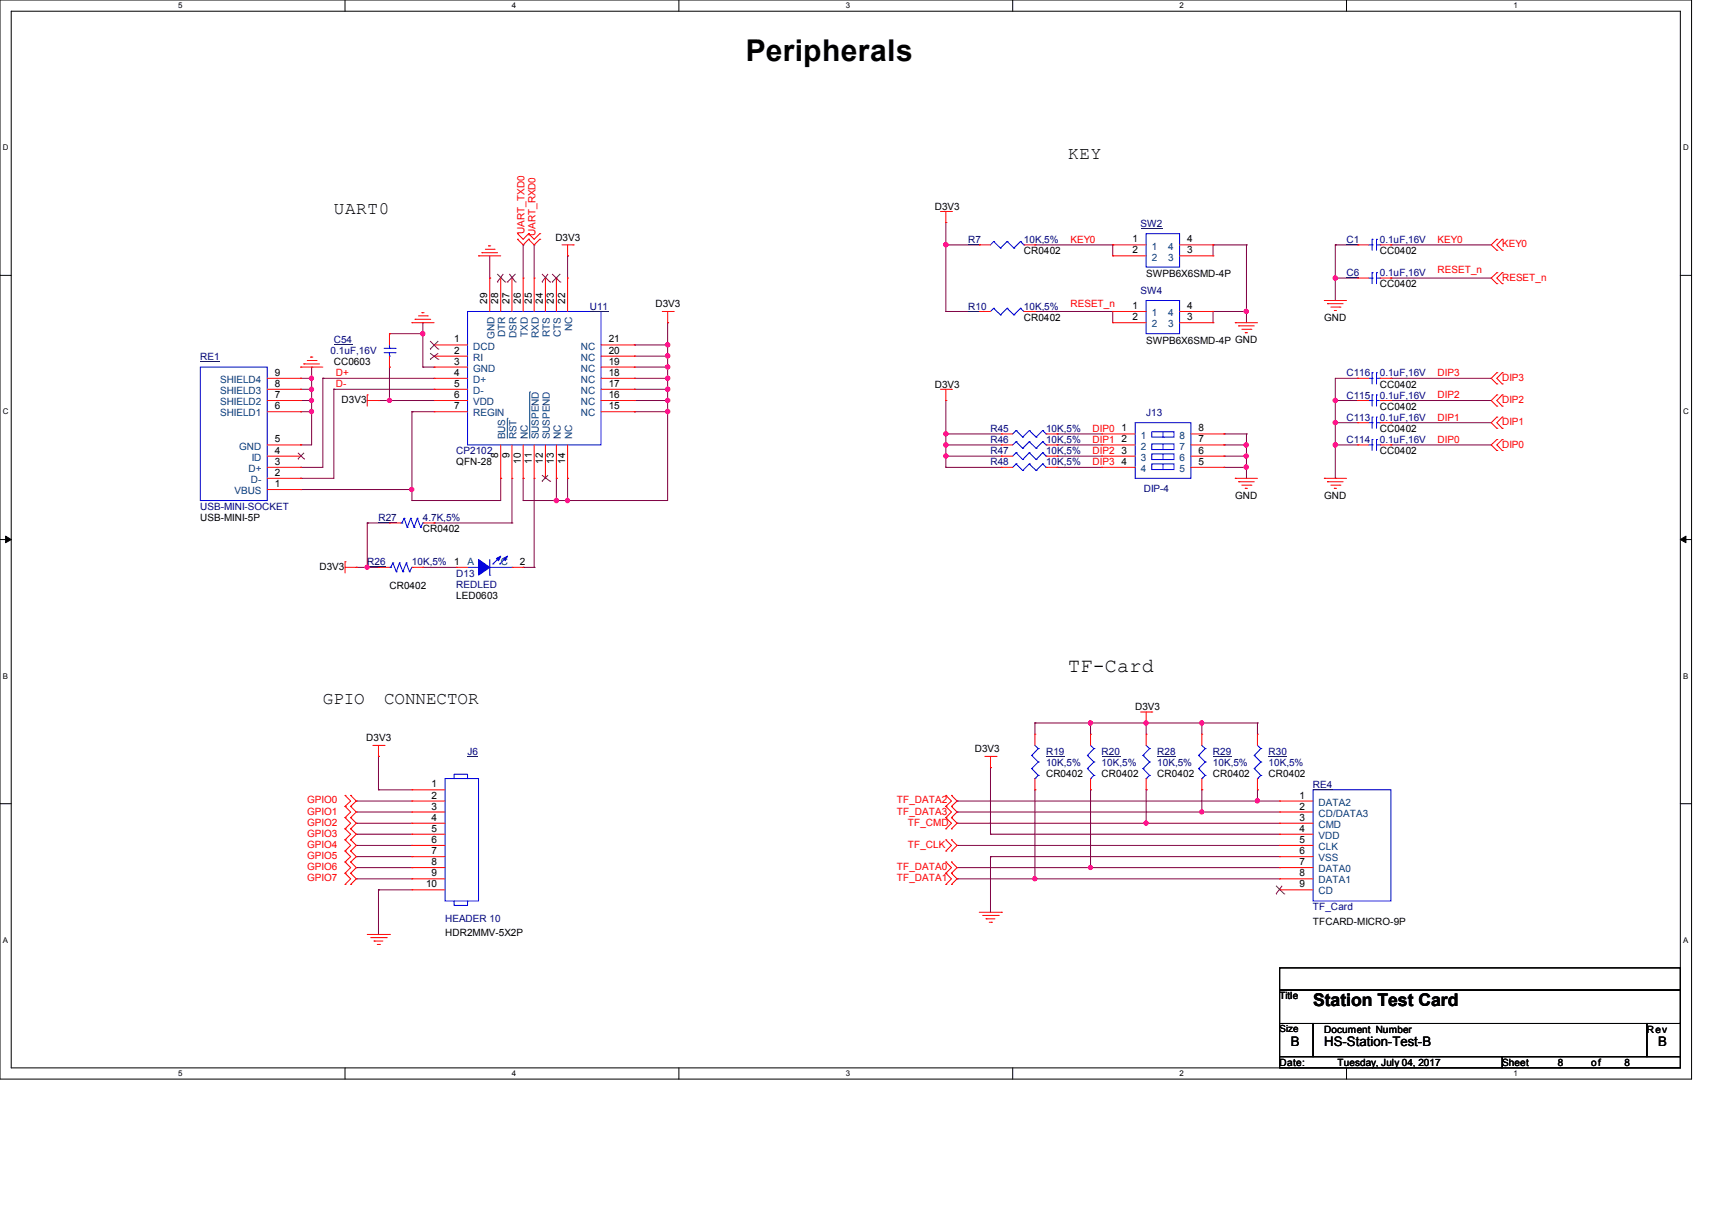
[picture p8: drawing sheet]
<svg xmlns="http://www.w3.org/2000/svg" width="297mm" height="210mm" viewBox="0 0 297 210" stroke-linecap="round" stroke-linejoin="round" font-family="sans-serif">
<path d="M0 0h293.5v187.3h-293.5zM1.9 1.9h289.6v183.4h-289.6z" fill="none" stroke="#000" stroke-width=".17"/>
<g fill="#fff">
<path d="M30.9 .2h.8v1.5h-.8z"/>
<path d="M30.9 185.5h.8v1.6h-.8z"/>
</g>
<path d="M59.9 0v1.9M59.9 185.3v2" fill="none" stroke="#000" stroke-width=".17"/>
<g fill="#fff">
<path d="M88.8 .2h.8v1.5h-.8z"/>
<path d="M88.8 185.5h.8v1.6h-.8z"/>
</g>
<path d="M117.8 0v1.9M117.8 185.3v2" fill="none" stroke="#000" stroke-width=".17"/>
<g fill="#fff">
<path d="M146.7 .2h.8v1.5h-.8z"/>
<path d="M146.7 185.5h.8v1.6h-.8z"/>
</g>
<path d="M175.7 0v1.9M175.7 185.3v2" fill="none" stroke="#000" stroke-width=".17"/>
<g fill="#fff">
<path d="M204.6 .2h.8v1.5h-.8z"/>
<path d="M204.6 185.5h.8v1.6h-.8z"/>
</g>
<path d="M233.6 0v1.9M233.6 185.3v2" fill="none" stroke="#000" stroke-width=".17"/>
<g fill="#fff">
<path d="M262.6 .2h.7v1.5h-.7z"/>
<path d="M262.6 185.5h.7v1.6h-.7z"/>
<path d="M.5 24.8h1v1.6h-1z"/>
<path d="M292 24.8h1v1.6h-1z"/>
<path d="M.5 70.7h1v1.5h-1z"/>
<path d="M292 70.7h1v1.5h-1z"/>
</g>
<path d="M0 47.8h1.9M291.5 47.8h2" fill="none" stroke="#000" stroke-width=".17"/>
<g fill="#fff">
<path d="M.5 116.5h.9v1.6h-.9z"/>
<path d="M292 116.5h.9v1.6h-.9z"/>
</g>
<path d="M0 93.6h1.9M291.5 93.6h2" fill="none" stroke="#000" stroke-width=".17"/>
<path d="M1 93l.9 .6-.9 .6zM291.5 93.6l1-.6v1.2z" fill="#000" stroke="#000" stroke-width=".17"/>
<g fill="#fff">
<path d="M.5 162.4h.9v1.5h-.9z"/>
<path d="M292 162.4h.9v1.5h-.9z"/>
</g>
<path d="M0 139.5h1.9M291.5 139.5h2M222 168h69.5v3.8h-69.5zM222 171.8h69.5v5.8h-69.5zM222 177.6h5.8v5.8h-5.8zM227.8 177.6h57.9v5.8h-57.9zM285.7 177.6h5.8v5.8h-5.8zM222 183.4h38.6v1.9h-38.6zM260.6 183.4h30.9v1.9h-30.9z" fill="none" stroke="#000" stroke-width=".17"/>
<g fill="none" stroke="#800040" stroke-width=".17">
<path d="M164.1 38.6h.1M164.1 38.6v15.5M67.6 57.9h.1M67.6 57.9h5.8M73.4 56h.1M73.4 57.9h.1M73.4 56v7.7M85 48.3h.1M85 44.4v3.9M90.8 42.5h.1M90.8 42.5v5.8M92.7 42.5h.1"/>
<path d="M92.7 42.5v5.8M98.5 44.4h.1M98.5 44.4v3.9M110.1 59.9h.1M110.1 59.9h5.7M115.8 56h.1M115.8 59.9h.1M115.8 56v30.9h-25M164.1 54.1h.1M164.1 42.5h.1M164.1 42.5h5.8M164.1 54.1h5.8"/>
<path d="M179.5 42.5h.1M179.5 54.1h.1M179.5 42.5h13.5M179.5 54.1h13.5M193 42.5h.1M193 54.1h.1M193 42.5v1.9M193 54.1v1.9M210.4 42.5h.1M210.4 54.1h.1M210.4 42.5h5.8M210.4 54.1h5.8"/>
<path d="M210.4 42.5v1.9M210.4 54.1v1.9M216.2 54.1h.1M216.2 42.5h.1M216.2 42.5v13.5M231.6 42.5h.1M231.6 48.3h.1M231.6 42.5h3.9M231.6 48.3h3.9M231.6 42.5v9.7M241.3 42.5h.1M241.3 48.3h.1"/>
<path d="M241.3 42.5h17.4M241.3 48.3h17.4M52.2 77.2h.1M52.2 71.5h.1M52.2 69.5h.1M52.2 67.6h.1M52.2 65.7h.1M52.2 67.6h1.9M52.2 65.7h1.9M52.2 69.5h1.9M52.2 71.5h1.9M54.1 63.7h.1"/>
<path d="M54.1 71.5h.1M54.1 69.5h.1M54.1 67.6h.1M54.1 65.7h.1M54.1 63.7v13.5h-1.9M56 65.7h.1M56 65.7h19.3M56 65.7v15.4h-3.8M57.9 67.6h.1M57.9 67.6h17.4M57.9 67.6v15.4h-5.7M65.7 69.5h.1"/>
<path d="M65.7 69.5h9.6M67.6 63.7h.1M67.6 69.5h.1M67.6 63.7v5.8M71.5 71.5h.1M71.5 71.5v15.4M71.5 71.5h3.8M73.4 63.7h.1M73.4 63.7h1.9M110.1 61.8h.1M110.1 63.7h.1M110.1 65.7h.1"/>
<path d="M110.1 67.6h.1M110.1 69.5h.1M110.1 71.5h.1M110.1 67.6h5.7M110.1 65.7h5.7M110.1 63.7h5.7M110.1 61.8h5.7M110.1 69.5h5.7M110.1 71.5h5.7M115.8 61.8h.1M115.8 63.7h.1M115.8 65.7h.1"/>
<path d="M115.8 67.6h.1M115.8 69.5h.1M115.8 71.5h.1M164.1 75.3h.1M164.1 69.5h.1M164.1 77.2h.1M164.1 79.2h.1M164.1 77.2h9.6M164.1 69.5v11.6M164.1 75.3h9.6M164.1 79.2h9.6M183.4 75.3h.1"/>
<path d="M183.4 77.2h.1M183.4 79.2h.1M183.4 77.2h7.7M183.4 75.3h7.7M183.4 79.2h7.7M212.3 75.3h.1M212.3 77.2h.1M212.3 79.2h.1M212.3 77.2h3.9M212.3 75.3h3.9M212.3 79.2h3.9M216.2 75.3h.1"/>
<path d="M216.2 77.2h.1M216.2 79.2h.1M216.2 75.3v7.7M231.6 77.2h.1M231.6 73.4h.1M231.6 69.5h.1M231.6 69.5h3.9M231.6 77.2h3.9M231.6 73.4h3.9M235.5 65.7h.1M235.5 65.7h-3.9v17.3M241.3 73.4h.1"/>
<path d="M241.3 77.2h.1M241.3 69.5h.1M241.3 65.7h.1M241.3 65.7h17.4M241.3 69.5h17.4M241.3 77.2h17.4M241.3 73.4h17.4M52.2 85h.1M52.2 81.1h.1M52.2 83h.1M52.2 85h19.3M61.8 98.5h.1"/>
<path d="M61.8 98.5h3.9M63.7 90.8h.1M63.7 98.5h.1M63.7 90.8v7.7M63.7 90.8h3.9M71.5 86.9h.1M71.5 85h.1M73.4 98.5h.1M73.4 98.5h5.8M75.3 90.8h.1M75.3 90.8h13.5M86.9 83h.1"/>
<path d="M86.9 83v3.9h-15.4M88.8 90.8h.1M88.8 83v7.8M90.8 83h.1M90.8 86.9h.1M90.8 98.5h.1M90.8 83v3.9M90.8 98.5h1.9M92.7 98.5h.1M92.7 83v15.5M96.5 83h.1M96.5 86.9h.1"/>
<path d="M96.5 83v3.9M98.5 83h.1M98.5 86.9h.1M98.5 83v3.9M164.1 81.1h.1M164.1 81.1h9.6M183.4 81.1h.1M183.4 81.1h7.7M212.3 81.1h.1M212.3 81.1h3.9M216.2 81.1h.1M231.6 83h.1"/>
<path d="M61.8 139h.1M61.8 139h9.7M65.7 137.1h.1M65.7 131.3h.1M65.7 137.1h5.8M65.7 131.3v5.8M166 139h.1M166 139h56M171.8 133.2h.1M171.8 133.2v11.6M179.5 137.1h.1M179.5 125.5h.1"/>
<path d="M179.5 125.5v1.9M179.5 137.1v15.4M179.5 125.5h38.6M189.2 137.1h.1M189.2 125.5h.1M189.2 125.5v1.9M189.2 137.1v13.5M198.8 137.1h.1M198.8 125.5h.1M198.8 125.5v1.9M198.8 137.1v5.8M208.5 137.1h.1"/>
<path d="M208.5 125.5h.1M208.5 125.5v1.9M208.5 137.1v3.8M218.1 137.1h.1M218.1 139h.1M218.1 125.5h.1M218.1 125.5v1.9M218.1 137.1v1.9M61.8 140.9h.1M61.8 142.9h.1M61.8 144.8h.1M61.8 146.7h.1"/>
<path d="M61.8 148.7h.1M61.8 150.6h.1M61.8 152.5h.1M61.8 148.7h9.7M61.8 140.9h9.7M61.8 142.9h9.7M61.8 146.7h9.7M61.8 150.6h9.7M61.8 152.5h9.7M61.8 144.8h9.7M65.7 154.4h.1M65.7 154.4v7.8"/>
<path d="M65.7 154.4h5.8M166 140.9h.1M166 142.9h.1M166 146.7h.1M166 150.6h.1M166 152.5h.1M166 140.9h56M166 142.9h56M166 146.7h56M166 150.6h56M166 152.5h56M171.8 148.7h.1"/>
<path d="M171.8 144.8h.1M171.8 148.7h50.2M171.8 148.7v9.6M171.8 144.8h50.2M179.5 152.5h.1M189.2 150.6h.1M198.8 142.9h.1M208.5 140.9h.1"/>
</g>
<g fill="#f0f" stroke="#f0f" stroke-width=".17">
<circle cx="71.4" cy="84.9" r=".37"/>
<circle cx="96.5" cy="86.9" r=".38"/>
<circle cx="115.8" cy="61.8" r=".38"/>
<circle cx="115.8" cy="63.7" r=".37"/>
<circle cx="115.8" cy="65.6" r=".37"/>
<circle cx="115.8" cy="67.6" r=".38"/>
<circle cx="115.8" cy="69.5" r=".37"/>
<circle cx="115.8" cy="71.4" r=".38"/>
<circle cx="98.4" cy="86.9" r=".37"/>
<circle cx="115.8" cy="59.8" r=".37"/>
<circle cx="54" cy="71.4" r=".37"/>
<circle cx="54" cy="69.5" r=".36"/>
<circle cx="54" cy="67.6" r=".37"/>
<circle cx="54" cy="65.6" r=".36"/>
<circle cx="218.1" cy="139" r=".37"/>
<circle cx="208.5" cy="140.9" r=".36"/>
<circle cx="198.8" cy="142.9" r=".36"/>
<circle cx="189.2" cy="150.6" r=".36"/>
<circle cx="179.5" cy="152.5" r=".36"/>
<circle cx="189.2" cy="125.5" r=".37"/>
<circle cx="198.8" cy="125.5" r=".37"/>
<circle cx="208.5" cy="125.5" r=".37"/>
<circle cx="73.3" cy="57.9" r=".37"/>
<circle cx="63.7" cy="98.4" r=".36"/>
<circle cx="67.6" cy="69.5" r=".37"/>
<circle cx="216.2" cy="54" r=".37"/>
<circle cx="164.1" cy="42.5" r=".38"/>
<circle cx="231.6" cy="48.3" r=".38"/>
<circle cx="164.1" cy="75.3" r=".37"/>
<circle cx="164.1" cy="77.2" r=".38"/>
<circle cx="164.1" cy="79.1" r=".37"/>
<circle cx="216.2" cy="77.2" r=".38"/>
<circle cx="216.2" cy="79.1" r=".37"/>
<circle cx="216.2" cy="81.1" r=".38"/>
<circle cx="231.7" cy="69.5" r=".37"/>
<circle cx="231.7" cy="73.3" r=".37"/>
<circle cx="231.6" cy="77.2" r=".38"/>
</g>
<g fill="none" stroke="#f00" stroke-width=".17">
<path d="M163.2 36.7h1.9M164.1 38.6h.1M164.1 36.7v1.9M165.1 36.7h.1M71.5 56h.1M71.5 56h3.8M72 55.4h.1M72 55.4h2.7M72.6 54.8h1.5M73.2 54.3h.1M73.2 54.3h.4M74.1 54.8h.1"/>
<path d="M83 44.4h.1M83 44.4h3.9M83.6 43.9h.1M83.6 43.9h2.7M84.2 43.3h1.5M84.8 42.7h.1M84.8 42.7h.3M85.7 43.3h.1M89.8 41.5h.1M89.8 40.6h.1M89.8 41.5l1 1 .9-1M89.8 40.6l1 .9 .9-.9"/>
<path d="M91.7 41.5h.1M91.7 40.6h.1M91.7 41.5l1 1 .9-1M91.7 40.6l1 .9 .9-.9M93.6 41.5h.1M93.6 40.6h.1M97.5 42.5h1.9M98.5 44.4h.1M98.5 42.5v1.9M99.4 42.5h.1M114.9 54.1h1.9M115.8 56h.1"/>
<path d="M115.8 54.1v1.9M116.8 54.1h.1M169.9 42.5h.1M169.9 54.1h.1M169.9 54.1h1.9M169.9 42.5h1.9M177.6 54.1h1.9M177.6 42.5h1.9M179.5 42.5h.1M179.5 54.1h.1M214.3 56h.1M214.3 56h3.8"/>
<path d="M214.9 56.6h.1M214.9 56.6h2.7M215.4 57.1h1.6M216 57.7h.1M216 57.7h.4M217 57.1h.1M229.7 52.2h.1M229.7 52.2h3.9M230.3 52.7h.1M230.3 52.7h2.7M230.9 53.3h1.6M231.5 53.9h.1"/>
<path d="M231.5 53.9h.4M232.5 53.3h.1M235.5 48.3h.1M235.5 42.5h.1M235.5 42.5h1.9M235.5 48.3h1.9M239.4 42.5h1.9M239.4 48.3h1.9M241.3 48.3h.1M241.3 42.5h.1M259.7 41.5h.1M259.7 43.4h.1"/>
<path d="M259.7 47.3h.1M259.7 49.2h.1M259.7 41.5l-1 1 1 .9M259.7 47.3l-1 1 1 .9M260.6 43.4h.1M260.6 41.5h.1M260.6 49.2h.1M260.6 47.3h.1M260.6 47.3l-.9 1 .9 .9M260.6 41.5l-.9 1 .9 .9M52.2 63.7h.1M52.2 63.7h3.8"/>
<path d="M52.7 63.2h.1M52.7 63.2h2.7M53.3 62.6h1.5M53.9 62h.1M53.9 62h.4M54.8 62.6h.1M63.7 68.5h.1M63.7 69.5h2M63.7 68.5v2M65.7 69.5h.1M163.2 67.6h1.9M164.1 69.5h.1"/>
<path d="M164.1 67.6v1.9M165.1 67.6h.1M173.7 75.3h.1M173.7 77.2h.1M173.7 75.3h2M173.7 77.2h2M181.5 75.3h1.9M181.5 77.2h1.9M183.4 75.3h.1M183.4 77.2h.1M191.1 75.3h.1M191.1 77.2h.1"/>
<path d="M191.1 79.2h.1M191.1 75.3h5.8M191.1 77.2h5.8M191.1 79.2h5.8M206.6 75.3h5.7M206.6 77.2h5.7M206.6 79.2h5.7M212.3 75.3h.1M212.3 77.2h.1M212.3 79.2h.1M235.5 65.7h.1M235.5 65.7h1.9"/>
<path d="M239.4 65.7h1.9M241.3 65.7h.1M259.7 72.4h.1M259.7 74.3h.1M259.7 76.3h.1M259.7 78.2h.1M259.7 68.5h.1M259.7 70.5h.1M259.7 64.7h.1M259.7 66.6h.1M259.7 72.4l-1 1 1 .9M259.7 76.3l-1 .9 1 1"/>
<path d="M259.7 68.5l-1 1 1 1M259.7 64.7l-1 1 1 .9M260.6 74.3h.1M260.6 72.4h.1M260.6 78.2h.1M260.6 76.3h.1M260.6 70.5h.1M260.6 68.5h.1M260.6 66.6h.1M260.6 64.7h.1M260.6 72.4l-.9 1 .9 .9M260.6 76.3l-.9 .9 .9 1"/>
<path d="M260.6 68.5l-.9 1 .9 1M260.6 64.7l-.9 1 .9 .9M59.9 97.5h.1M59.9 98.5h1.9M59.9 97.5v1.9M61.8 98.5h.1M65.7 98.5h.1M65.7 98.5h1.9M67.6 90.8h.1M67.6 90.8h1.9M71.5 98.5h1.9M73.4 98.5h.1"/>
<path d="M73.4 90.8h1.9M75.3 90.8h.1M79.2 98.5h.1M79.2 98.5h1.9M88.8 98.5h2M90.8 98.5h.1M191.1 81.1h.1M191.1 81.1h5.8M206.6 81.1h5.7M212.3 81.1h.1M214.3 83h.1M214.3 83h3.8"/>
<path d="M214.9 83.6h.1M214.9 83.6h2.7M215.4 84.2h1.6M216 84.8h.1M216 84.8h.4M217 84.2h.1M229.7 83h.1M229.7 83h3.9M230.3 83.6h.1M230.3 83.6h2.7M230.9 84.2h1.6M231.5 84.8h.1"/>
<path d="M231.5 84.8h.4M232.5 84.2h.1M59.9 138h.1M59.9 140h.1M59.9 138l.9 1-.9 1M59.9 140l.9 .9-.9 1M60.8 140h.1M60.8 138h.1M60.8 138l1 1-1 1M60.8 140l1 .9-1 1M64.7 129.4h1.9M65.7 131.3h.1"/>
<path d="M65.7 129.4v1.9M66.6 129.4h.1M164.1 138h.1M164.1 140h.1M164.1 138l1 1-1 1M164.1 140l1 .9-1 1M165.1 140h.1M165.1 138h.1M165.1 138l.9 1-.9 1M165.1 140l.9 .9-.9 1M170.9 131.3h1.9M171.8 133.2h.1"/>
<path d="M171.8 131.3v1.9M172.8 131.3h.1M179.5 127.4h.1M179.5 137.1h.1M179.5 127.4v2M179.5 135.1v2M189.2 127.4h.1M189.2 137.1h.1M189.2 127.4v2M189.2 135.1v2M197.9 123.6h1.9M198.8 125.5h.1"/>
<path d="M198.8 127.4h.1M198.8 137.1h.1M198.8 123.6v1.9M198.8 127.4v2M198.8 135.1v2M199.8 123.6h.1M208.5 127.4h.1M208.5 137.1h.1M208.5 127.4v2M208.5 135.1v2M222 139h.1M222 139h5.8"/>
<path d="M59.9 141.9h.1M59.9 143.8h.1M59.9 145.8h.1M59.9 147.7h.1M59.9 149.6h.1M59.9 151.6h.1M59.9 153.5h.1M59.9 141.9l.9 1-.9 .9M59.9 143.8l.9 1-.9 1M59.9 145.8l.9 .9-.9 1M59.9 147.7l.9 1-.9 .9M59.9 149.6l.9 1-.9 1"/>
<path d="M59.9 151.6l.9 .9-.9 1M60.8 141.9h.1M60.8 143.8h.1M60.8 145.8h.1M60.8 147.7h.1M60.8 149.6h.1M60.8 151.6h.1M60.8 153.5h.1M60.8 141.9l1 1-1 .9M60.8 143.8l1 1-1 1M60.8 145.8l1 .9-1 1M60.8 147.7l1 1-1 .9"/>
<path d="M60.8 149.6l1 1-1 1M60.8 151.6l1 .9-1 1M164.1 141.9h.1M164.1 143.8h.1M164.1 145.8h.1M164.1 147.7h.1M164.1 149.6h.1M164.1 151.6h.1M164.1 153.5h.1M164.1 141.9l1 1-1 .9M164.1 145.8l1 .9-1 1M164.1 149.6l1 1-1 1"/>
<path d="M164.1 151.6l1 .9-1 1M165.1 143.8h.1M165.1 141.9h.1M165.1 147.7h.1M165.1 145.8h.1M165.1 151.6h.1M165.1 149.6h.1M165.1 153.5h.1M165.1 141.9l.9 1-.9 .9M165.1 145.8l.9 .9-.9 1M165.1 149.6l.9 1-.9 1M165.1 151.6l.9 .9-.9 1"/>
<path d="M169.9 158.3h3.8M170.5 158.9h2.7M171.1 159.5h.1M171.1 159.5h1.5M173.2 158.9h.1M173.7 158.3h.1M222 140.9h.1M222 142.9h.1M222 144.8h.1M222 146.7h.1M222 148.7h.1M222 150.6h.1"/>
<path d="M222 152.5h.1M222 154.4h.1M222 140.9h5.8M222 142.9h5.8M222 144.8h5.8M222 146.7h5.8M222 148.7h5.8M222 150.6h5.8M222 152.5h5.8M222 154.4h5.8M63.7 162.2h3.9M64.3 162.7h2.7"/>
<path d="M64.9 163.3h.1M64.9 163.3h1.5M65.4 163.9h.4M65.8 163.9h.1M67 162.7h.1M67.6 162.2h.1M171.6 160.1h.4M172 160.1h.1"/>
</g>
<g fill="none" stroke="#00f" stroke-width=".17">
<path d="M172.4 41.9h.1M172.4 53.5h.1M172.4 41.9l-.6 .6M172.4 41.9l1.2 1.2M172.4 53.5l-.6 .6M172.4 53.5l1.2 1.2M173.6 43.1h.1M173.6 54.7h.1M174.7 41.9h.1M174.7 53.5h.1M174.7 41.9l-1.1 1.2M174.7 41.9l1.2 1.2"/>
<path d="M174.7 53.5l-1.1 1.2M174.7 53.5l1.2 1.2M175.9 43.1h.1M175.9 54.7h.1M177 41.9h.1M177 53.5h.1M177 41.9l-1.1 1.2M177 41.9l.6 .6M177 53.5l-1.1 1.2M177 53.5l.6 .6M177.6 42.5h.1M177.6 54.1h.1"/>
<path d="M237.4 48.3h.6M237.4 42.5h.6M238 47.3h.1M238 48.3h.1M238 41.5h.1M238 42.5h.1M238 41.5v1.9M238 47.3v1.9M238.8 47.3h.1M238.8 41.5h.1M238.8 41.5v1.9M238.8 47.3v1.9"/>
<path d="M238.8 48.3h.6M238.8 42.5h.6M239.4 48.3h.1M239.4 42.5h.1M176.3 74.7h.1M176.3 76.7h.1M176.3 74.7l-.6 .6M176.3 74.7l1.1 1.2M176.3 76.7l-.6 .5M176.3 76.7l1.1 1.1M177.4 75.9h.1M177.4 77.8h.1"/>
<path d="M178.6 74.7h.1M178.6 76.7h.1M178.6 74.7l-1.2 1.2M178.6 74.7l1.1 1.2M178.6 76.7l-1.2 1.1M178.6 76.7l1.1 1.1M179.7 75.9h.1M179.7 77.8h.1M180.9 74.7h.1M180.9 76.7h.1M180.9 74.7l-1.2 1.2M180.9 74.7l.6 .6"/>
<path d="M180.9 76.7l-1.2 1.1M180.9 76.7l.6 .5M181.5 75.3h.1M181.5 77.2h.1M196.9 73.4h9.7v9.6h-9.7zM199.8 74.9h3.9v1h-3.9zM199.8 77h3.9v1h-3.9zM199.8 78.8h3.9v1h-3.9zM201.8 75.9h.1M201.8 78h.1M201.8 79.8h.1M201.8 74.9v1"/>
<path d="M201.8 77v1M201.8 78.8v1M237.4 65.7h.6M238 64.7h.1M238 65.7h.1M238 64.7v1.9M238.8 64.7h.1M238.8 64.7v1.9M238.8 65.7h.6M239.4 65.7h.1M67.6 98.5h.2M67.8 98.5h.1"/>
<path d="M68.2 97.7h.1M68.2 97.7l-.4 .8M68.2 97.7l.5 1.5M68.7 99.2h.1M69.3 97.7h.1M69.3 97.7l-.6 1.5M69.3 97.7l.6 1.5M69.5 90.8h.2M69.7 90.8h.1M69.9 99.2h.1M70.1 90h.1M70.1 90l-.4 .8"/>
<path d="M70.1 90l.6 1.5M70.5 97.7h.1M70.5 97.7l-.6 1.5M70.5 97.7l.5 1.5M70.7 91.5h.1M71 99.2h.1M71.2 90h.1M71.2 90l-.5 1.5M71.2 90l.6 1.5M71.5 98.5h.1M71.5 98.5l-.5 .7M71.8 91.5h.1"/>
<path d="M72.4 90h.1M72.4 90l-.6 1.5M72.4 90l.6 1.5M73 91.5h.1M73.4 90.8h.1M73.4 90.8l-.4 .7M81.1 98.5h1.9M83 98.5h.1M85 99.8h.1M85 98.5h3.8M85 97.1v2.7M85.5 97.9h.1"/>
<path d="M86.7 97.9h.1M86.7 96.7l-1.2 1.2M87.8 96.7l-1.1 1.2M88.8 98.5h.1M199.8 80.5h3.9v1h-3.9zM201.8 81.5h.1M201.8 80.5v1M77.2 135.1h5.8v21.3h-5.8zM78.8 135.1v-.7h2.3v.7M179 131.1h.1M179 133.4h.1M179 131.1l1.1 1.1"/>
<path d="M179 133.4l1.1 1.2M179.5 135.1h.1M179.5 129.4l.6 .5M180.1 129.9h.1M180.1 132.2h.1M180.1 134.6h.1M180.1 129.9l-1.1 1.2M180.1 132.2l-1.1 1.2M180.1 134.6l-.6 .5M188.6 131.1h.1M188.6 133.4h.1M188.6 131.1l1.2 1.1"/>
<path d="M188.6 133.4l1.2 1.2M189.2 135.1h.1M189.2 129.4l.6 .5M189.8 129.9h.1M189.8 132.2h.1M189.8 134.6h.1M189.8 129.9l-1.2 1.2M189.8 132.2l-1.2 1.2M189.8 134.6l-.6 .5M198.3 131.1h.1M198.3 133.4h.1M198.3 131.1l1.1 1.1"/>
<path d="M198.3 133.4l1.1 1.2M198.8 135.1h.1M198.8 129.4l.6 .5M199.4 129.9h.1M199.4 132.2h.1M199.4 134.6h.1M199.4 129.9l-1.1 1.2M199.4 132.2l-1.1 1.2M199.4 134.6l-.6 .5M207.9 131.1h.1M207.9 133.4h.1M207.9 131.1l1.2 1.1"/>
<path d="M207.9 133.4l1.2 1.2M208.5 135.1h.1M208.5 129.4l.6 .5M209.1 129.9h.1M209.1 132.2h.1M209.1 134.6h.1M209.1 129.9l-1.2 1.2M209.1 132.2l-1.2 1.2M209.1 134.6l-.6 .5M227.8 137.1h13.5v19.3h-13.5zM78.8 156.4v.7h2.3v-.7"/>
</g>
<path d="M168 42.4h2.2M168 54h3.2M233.6 48.2h2.2M233.6 42.4h2.2M63.7 98.4h3.2M65.7 90.7h3.2M181.5 131.2h3.2M191.1 131.2h3.3M200.8 131.2h3.2M210.4 131.2h3.3M227.8 137h3.4" fill="none" stroke="#000080" stroke-width=".17"/>
<g fill="#00f" stroke="#00f" stroke-width=".17">
<path d="M83 97.1l2 1.4-2 1.3z" fill-rule="evenodd"/>
<path d="M87.3 96.9l.8-.4-.4 .8z" fill-rule="evenodd"/>
<path d="M86.1 96.9l.8-.4-.4 .8z" fill-rule="evenodd"/>
</g>
<path d="M221.4 155.1h.1M221.4 153.7l1.4 1.4M222.4 153.7l-1 1.4M222.8 155.1h.1" fill="none" stroke="#804000" stroke-width=".17"/>
<path d="M81.1 131.1h1.9v.2h-1.9z" fill="#000080"/>
<g fill="none" stroke="#f00" stroke-width=".17">
<path d="M67.6 57.9h.1M67.6 57.9v2M75.3 59.9h.1M75.3 59.9h5.8M85 48.3h.1M85 48.3v5.8M86.9 48.3h.1M86.9 48.3v5.8M88.8 48.3h.1M88.8 48.3v5.8M90.8 48.3h.1M90.8 48.3v5.8"/>
<path d="M92.7 48.3h.1M92.7 48.3v5.8M94.6 48.3h.1M94.6 48.3v5.8M96.5 48.3h.1M96.5 48.3v5.8M98.5 48.3h.1M98.5 48.3v5.8M104.3 59.9h5.8M110.1 59.9h.1M193 42.5h.1M193 44.4h.1"/>
<path d="M193 54.1h.1M193 56h.1M193 42.5h5.8M193 44.4h5.8M193 54.1h5.8M193 56h5.8M204.6 42.5h5.8M204.6 44.4h5.8M204.6 54.1h5.8M204.6 56h5.8M210.4 44.4h.1M210.4 42.5h.1"/>
<path d="M210.4 56h.1M210.4 54.1h.1M46.4 79.2h5.8M46.4 65.7h5.8M46.4 67.6h5.8M46.4 69.5h5.8M46.4 71.5h5.8M46.4 77.2h5.8M52.2 79.2h.1M52.2 77.2h.1M52.2 71.5h.1M52.2 69.5h.1"/>
<path d="M52.2 67.6h.1M52.2 65.7h.1M67.6 63.7h.1M67.6 61.8v1.9M75.3 61.8h.1M75.3 63.7h.1M75.3 65.7h.1M75.3 67.6h.1M75.3 69.5h.1M75.3 71.5h.1M75.3 61.8h5.8M75.3 63.7h5.8"/>
<path d="M75.3 65.7h5.8M75.3 67.6h5.8M75.3 69.5h5.8M75.3 71.5h5.8M86.9 77.2v5.8M88.8 77.2v5.8M90.8 77.2v5.8M92.7 77.2v5.8M94.6 77.2v5.8M96.5 77.2v5.8M98.5 77.2v5.8M104.3 61.8h5.8"/>
<path d="M104.3 63.7h5.8M104.3 65.7h5.8M104.3 67.6h5.8M104.3 69.5h5.8M104.3 71.5h5.8M110.1 67.6h.1M110.1 61.8h.1M110.1 69.5h.1M110.1 71.5h.1M110.1 63.7h.1M110.1 65.7h.1M173.7 79.2h.1"/>
<path d="M173.7 79.2h2M181.5 79.2h1.9M183.4 79.2h.1M235.5 73.4h.1M235.5 77.2h.1M235.5 69.5h.1M235.5 69.5h1.9M235.5 73.4h1.9M235.5 77.2h1.9M239.4 69.5h1.9M239.4 73.4h1.9M239.4 77.2h1.9"/>
<path d="M241.3 73.4h.1M241.3 77.2h.1M241.3 69.5h.1M46.4 81.1h5.8M46.4 85h5.8M46.4 83h5.8M52.2 85h.1M52.2 83h.1M52.2 81.1h.1M86.9 83h.1M88.8 83h.1M90.8 83h.1"/>
<path d="M92.7 83h.1M94.6 83h.1M96.5 83h.1M98.5 83h.1M173.7 81.1h.1M173.7 81.1h2M181.5 81.1h1.9M183.4 81.1h.1M71.5 137.1h.1M71.5 139h.1M71.5 137.1h5.7M71.5 139h5.7"/>
<path d="M218.1 127.4h.1M218.1 137.1h.1M218.1 127.4v2M218.1 135.1v2M71.5 140.9h.1M71.5 142.9h.1M71.5 144.8h.1M71.5 146.7h.1M71.5 148.7h.1M71.5 150.6h.1M71.5 152.5h.1M71.5 154.4h.1"/>
<path d="M71.5 140.9h5.7M71.5 142.9h5.7M71.5 144.8h5.7M71.5 146.7h5.7M71.5 148.7h5.7M71.5 150.6h5.7M71.5 152.5h5.7M71.5 154.4h5.7"/>
</g>
<g fill="none" stroke="#00f" stroke-width=".17">
<path d="M67.6 59.9v.6M81.1 54.1h23.2v23.1h-23.2zM198.8 40.6h5.8v5.8h-5.8zM198.8 52.2h5.8v5.7h-5.8zM34.8 63.7h11.6v23.2h-11.6zM66.6 60.5h1.9M66.6 61.2h1.9M67.6 61.8h.1M67.6 60.5h.1M67.6 61.2v.6M68.5 60.5h.1M68.5 61.2h.1"/>
<path d="M176.3 78.6h.1M176.3 78.6l-.6 .6M176.3 78.6l1.1 1.2M177.4 79.8h.1M178.6 78.6h.1M178.6 78.6l-1.2 1.2M178.6 78.6l1.1 1.2M179.7 79.8h.1M180.9 78.6h.1M180.9 78.6l-1.2 1.2M180.9 78.6l.6 .6M181.5 79.2h.1"/>
<path d="M237.4 73.4h.6M237.4 77.2h.6M237.4 69.5h.6M238 72.4h.1M238 73.4h.1M238 76.3h.1M238 77.2h.1M238 68.5h.1M238 69.5h.1M238 68.5v2M238 72.4v1.9M238 76.3v1.9"/>
<path d="M238.8 72.4h.1M238.8 76.3h.1M238.8 68.5h.1M238.8 68.5v2M238.8 72.4v1.9M238.8 76.3v1.9M238.8 73.4h.6M238.8 77.2h.6M238.8 69.5h.6M239.4 73.4h.1M239.4 77.2h.1M239.4 69.5h.1"/>
<path d="M176.3 80.5h.1M176.3 80.5l-.6 .6M176.3 80.5l1.1 1.2M177.4 81.7h.1M178.6 80.5h.1M178.6 80.5l-1.2 1.2M178.6 80.5l1.1 1.2M179.7 81.7h.1M180.9 80.5h.1M180.9 80.5l-1.2 1.2M180.9 80.5l.6 .6M181.5 81.1h.1"/>
<path d="M217.6 131.1h.1M217.6 133.4h.1M217.6 131.1l1.1 1.1M217.6 133.4l1.1 1.2M218.1 135.1h.1M218.1 129.4l.6 .5M218.7 129.9h.1M218.7 132.2h.1M218.7 134.6h.1M218.7 129.9l-1.1 1.2M218.7 132.2l-1.1 1.2M218.7 134.6l-.6 .5"/>
</g>
<path d="M197.9 39.7h3.8M57.9 59.8h3.2M102.3 54h3.2M34.8 62.7h3.3M220.1 131.2h3.2" fill="none" stroke="#000080" stroke-width=".17"/>
<g fill="none" stroke="#804000" stroke-width=".17">
<path d="M74.6 59.2l1.4 1.4M76 59.2l-1.4 1.4M86.3 49h.1M86.3 47.5l1.4 1.5M87.3 47.5l-1 1.5M87.7 49h.1M88 49h.1M88.4 47.5l1 1.5M89.4 49h.1M89.4 47.5l-1.4 1.5M94 49h.1M94 47.5l1.4 1.5"/>
<path d="M95.1 47.5l-1.1 1.5M95.4 49h.1M95.8 49h.1M95.8 47.5l1.4 1.5M97.2 49h.1M97.2 47.5l-1.4 1.5M51.7 79.6h.1M51.7 78.6l1 1M52.7 79.6h.1M52.7 78.6l-1 1M74.6 60.6h.1M74.6 62.4h.1"/>
<path d="M74.6 61.3l1.4 1.1M76 60.6h.1M76 62.4h.1M76 61.3l-1.4 1.1M94 83.5h.1M94 82.5l1.4 1M95.1 82.5l-1.1 1M95.4 83.5h.1"/>
</g>
<path d="M88 72.6h.1M88 72.6v3.5M91.9 68h.1M91.9 68v8.1" fill="none" stroke="#004080" stroke-width=".17"/>
<g fill="#f0f" stroke="#f0f" stroke-width=".17">
<circle cx="71.4" cy="84.9" r=".37"/>
<circle cx="96.5" cy="86.9" r=".38"/>
<circle cx="115.8" cy="61.8" r=".38"/>
<circle cx="115.8" cy="63.7" r=".37"/>
<circle cx="115.8" cy="65.6" r=".37"/>
<circle cx="115.8" cy="67.6" r=".38"/>
<circle cx="115.8" cy="69.5" r=".37"/>
<circle cx="115.8" cy="71.4" r=".38"/>
<circle cx="98.4" cy="86.9" r=".37"/>
<circle cx="115.8" cy="59.8" r=".37"/>
<circle cx="54" cy="71.4" r=".37"/>
<circle cx="54" cy="69.5" r=".36"/>
<circle cx="54" cy="67.6" r=".37"/>
<circle cx="54" cy="65.6" r=".36"/>
<circle cx="218.1" cy="139" r=".37"/>
<circle cx="208.5" cy="140.9" r=".36"/>
<circle cx="198.8" cy="142.9" r=".36"/>
<circle cx="189.2" cy="150.6" r=".36"/>
<circle cx="179.5" cy="152.5" r=".36"/>
<circle cx="189.2" cy="125.5" r=".37"/>
<circle cx="198.8" cy="125.5" r=".37"/>
<circle cx="208.5" cy="125.5" r=".37"/>
<circle cx="73.3" cy="57.9" r=".37"/>
<circle cx="63.7" cy="98.4" r=".36"/>
<circle cx="67.6" cy="69.5" r=".37"/>
<circle cx="216.2" cy="54" r=".37"/>
<circle cx="164.1" cy="42.5" r=".38"/>
<circle cx="231.6" cy="48.3" r=".38"/>
<circle cx="164.1" cy="75.3" r=".37"/>
<circle cx="164.1" cy="77.2" r=".38"/>
<circle cx="164.1" cy="79.1" r=".37"/>
<circle cx="216.2" cy="77.2" r=".38"/>
<circle cx="216.2" cy="79.1" r=".37"/>
<circle cx="216.2" cy="81.1" r=".38"/>
<circle cx="231.7" cy="69.5" r=".37"/>
<circle cx="231.7" cy="73.3" r=".37"/>
<circle cx="231.6" cy="77.2" r=".38"/>
</g>
<text font-size="5.2" x="129.4" y="10.6">Peripherals</text>
<text font-size="3.5" x="185.3" y="116.7">TF-Card</text>
<g font-size="3">
<text x="185.3" y="27.5">KEY</text>
<text x="57.9" y="37.2">UART0</text>
<text x="56" y="122.1">GPIO</text>
<text x="66.6" y="122.1">CONNECTOR</text>
<text x="227.8" y="174.7">Station Test Card</text>
</g>
<g font-size="2.3">
<text x="223.9" y="181.6">B</text>
<text x="229.7" y="181.6">HS-Station-Test-B</text>
<text x="287.6" y="181.6">B</text>
</g>
<g font-size="1.7" fill="#f00">
<text x="91" y="40.6" transform="rotate(-90 91 40.6)">UART_TXD0</text>
<text x="92.9" y="40.9" transform="rotate(-90 92.9 40.9)">UART_RXD0</text>
<text x="185.7" y="42.1">KEY0</text>
<text x="249.4" y="42.1">KEY0</text>
<text x="249.4" y="47.5">RESET_n</text>
<text x="260.6" y="42.9">KEY0</text>
<text x="185.7" y="53.3">RESET_n</text>
<text x="260.6" y="48.7">RESET_n</text>
<text x="58.3" y="65.3">D+</text>
<text x="249.4" y="65.3">DIP3</text>
<text x="58.3" y="67.2">D-</text>
<text x="249.4" y="69.1">DIP2</text>
<text x="260.6" y="70">DIP2</text>
<text x="260.6" y="66.1">DIP3</text>
<text x="189.6" y="74.9">DIP0</text>
<text x="189.6" y="76.8">DIP1</text>
<text x="249.4" y="73">DIP1</text>
<text x="249.4" y="76.8">DIP0</text>
<text x="260.6" y="73.8">DIP1</text>
<text x="260.6" y="77.7">DIP0</text>
<text x="189.6" y="78.8">DIP2</text>
<text x="189.6" y="80.7">DIP3</text>
<text x="53.3" y="139.4">GPIO0</text>
<text x="53.3" y="141.4">GPIO1</text>
<text x="53.3" y="143.3">GPIO2</text>
<text x="155.6" y="139.4">TF_DATA2</text>
<text x="155.6" y="141.4">TF_DATA3</text>
<text x="157.5" y="143.3">TF_CMD</text>
<text x="53.3" y="145.2">GPIO3</text>
<text x="53.3" y="147.2">GPIO4</text>
<text x="53.3" y="149.1">GPIO5</text>
<text x="157.5" y="147.2">TF_CLK</text>
<text x="53.3" y="151">GPIO6</text>
<text x="53.3" y="153">GPIO7</text>
<text x="155.6" y="151">TF_DATA0</text>
<text x="155.6" y="153">TF_DATA1</text>
</g>
<g font-size="1.7">
<text x="96.3" y="41.8">D3V3</text>
<text x="162.2" y="36.4">D3V3</text>
<text x="177.6" y="44.1">CR0402</text>
<text x="196.5" y="42.1">1</text>
<text x="196.5" y="44">2</text>
<text x="206" y="44">3</text>
<text x="206" y="42.1">4</text>
<text x="239.4" y="44.1">CC0402</text>
<text x="84.5" y="52.7" transform="rotate(-90 84.5 52.7)">29</text>
<text x="86.4" y="52.7" transform="rotate(-90 86.4 52.7)">28</text>
<text x="88.4" y="52.7" transform="rotate(-90 88.4 52.7)">27</text>
<text x="90.3" y="52.7" transform="rotate(-90 90.3 52.7)">26</text>
<text x="92.2" y="52.7" transform="rotate(-90 92.2 52.7)">25</text>
<text x="94.2" y="52.7" transform="rotate(-90 94.2 52.7)">24</text>
<text x="96.1" y="52.7" transform="rotate(-90 96.1 52.7)">23</text>
<text x="98" y="52.7" transform="rotate(-90 98 52.7)">22</text>
<text x="113.7" y="53.3">D3V3</text>
<text x="196.5" y="53.6">1</text>
<text x="198.8" y="48.1">SWPB6X6SMD-4P</text>
<text x="206" y="53.6">4</text>
<text x="239.4" y="49.9">CC0402</text>
<text x="78.8" y="59.4">1</text>
<text x="105.6" y="59.4">21</text>
<text x="177.6" y="55.7">CR0402</text>
<text x="196.5" y="55.6">2</text>
<text x="198.8" y="59.7">SWPB6X6SMD-4P GND</text>
<text x="206" y="55.6">3</text>
<text x="229.7" y="55.7">GND</text>
<text x="47.7" y="65.2">9</text>
<text x="57.9" y="63.4">CC0603</text>
<text x="78.8" y="61.4">2</text>
<text x="78.8" y="63.3">3</text>
<text x="78.8" y="65.2">4</text>
<text x="105.6" y="61.4">20</text>
<text x="105.6" y="63.3">19</text>
<text x="105.6" y="65.2">18</text>
<text x="47.7" y="71">6</text>
<text x="47.7" y="69.1">7</text>
<text x="47.7" y="67.1">8</text>
<text x="59.3" y="70">D3V3</text>
<text x="78.8" y="67.1">5</text>
<text x="78.8" y="69.1">6</text>
<text x="78.8" y="71">7</text>
<text x="105.6" y="67.1">17</text>
<text x="105.6" y="69.1">16</text>
<text x="105.6" y="71">15</text>
<text x="162.2" y="67.3">D3V3</text>
<text x="239.4" y="67.3">CC0402</text>
<text x="239.4" y="71.1">CC0402</text>
<text x="47.7" y="76.8">5</text>
<text x="194.6" y="74.9">1</text>
<text x="194.6" y="76.8">2</text>
<text x="207.9" y="74.9">8</text>
<text x="207.9" y="76.8">7</text>
<text x="239.4" y="75">CC0402</text>
<text x="47.7" y="82.6">2</text>
<text x="47.7" y="80.7">3</text>
<text x="47.7" y="78.7">4</text>
<text x="79.2" y="80.8">QFN-28</text>
<text x="86.4" y="79.5" transform="rotate(-90 86.4 79.5)">8</text>
<text x="88.4" y="79.5" transform="rotate(-90 88.4 79.5)">9</text>
<text x="90.3" y="80.5" transform="rotate(-90 90.3 80.5)">10</text>
<text x="92.2" y="80.5" transform="rotate(-90 92.2 80.5)">11</text>
<text x="94.2" y="80.5" transform="rotate(-90 94.2 80.5)">12</text>
<text x="96.1" y="80.5" transform="rotate(-90 96.1 80.5)">13</text>
<text x="98" y="80.5" transform="rotate(-90 98 80.5)">14</text>
<text x="194.6" y="78.7">3</text>
<text x="194.6" y="80.7">4</text>
<text x="207.9" y="78.7">6</text>
<text x="207.9" y="80.7">5</text>
<text x="239.4" y="78.8">CC0402</text>
<text x="47.7" y="84.5">1</text>
<text x="214.3" y="86.6">GND</text>
<text x="229.7" y="86.6">GND</text>
<text x="34.8" y="90.4">USB-MINI-5P</text>
<text x="73.4" y="92.4">CR0402</text>
<text x="55.4" y="98.9">D3V3</text>
<text x="78.8" y="98">1</text>
<text x="90.2" y="98">2</text>
<text x="67.6" y="102.2">CR0402</text>
<text x="79.2" y="103.9">LED0603</text>
<text x="196.9" y="123.2">D3V3</text>
<text x="63.5" y="128.7">D3V3</text>
<text x="169.1" y="130.6">D3V3</text>
<text x="74.9" y="136.7">1</text>
<text x="181.5" y="134.8">CR0402</text>
<text x="191.1" y="134.8">CR0402</text>
<text x="200.8" y="134.8">CR0402</text>
<text x="210.4" y="134.8">CR0402</text>
<text x="220.1" y="134.8">CR0402</text>
<text x="74.9" y="138.6">2</text>
<text x="74.9" y="140.5">3</text>
<text x="74.9" y="142.5">4</text>
<text x="225.4" y="138.6">1</text>
<text x="225.4" y="140.5">2</text>
<text x="225.4" y="142.5">3</text>
<text x="74.9" y="144.4">5</text>
<text x="74.9" y="146.3">6</text>
<text x="74.9" y="148.3">7</text>
<text x="225.4" y="144.4">4</text>
<text x="225.4" y="146.3">5</text>
<text x="225.4" y="148.3">6</text>
<text x="73.9" y="154">10</text>
<text x="74.9" y="150.2">8</text>
<text x="74.9" y="152.1">9</text>
<text x="225.4" y="150.2">7</text>
<text x="225.4" y="152.1">8</text>
<text x="225.4" y="154">9</text>
<text x="227.8" y="160.5">TFCARD-MICRO-9P</text>
<text x="77.2" y="162.4">HDR2MMV-5X2P</text>
<text x="222" y="173.4">Title</text>
<text x="222" y="179.2">Size</text>
<text x="229.7" y="179.2">Document Number</text>
<text x="285.7" y="179.2">Rev</text>
<text x="222" y="185">Date:</text>
<text x="232.1" y="185">Tuesday, July 04, 2017</text>
<text x="260.6" y="185">Sheet</text>
<text x="270.2" y="185">8</text>
<text x="276.1" y="185">of</text>
<text x="281.8" y="185">8</text>
</g>
<g font-size="1.7" fill="#000080">
<text x="197.8" y="39.5">SW2</text>
<text x="168" y="42.2">R7</text>
<text x="177.6" y="42.2">10K,5%</text>
<text x="233.6" y="48">C6</text>
<text x="233.6" y="42.2">C1</text>
<text x="239.4" y="48">0.1uF,16V</text>
<text x="239.4" y="42.2">0.1uF,16V</text>
<text x="102.3" y="53.8">U11</text>
<text x="168" y="53.8">R10</text>
<text x="177.6" y="53.8">10K,5%</text>
<text x="197.8" y="51.1">SW4</text>
<text x="57.9" y="59.5">C54</text>
<text x="34.8" y="62.4">RE1</text>
<text x="57.4" y="61.5">0.1uF,16V</text>
<text x="233.6" y="65.3">C116</text>
<text x="239.4" y="65.3">0.1uF,16V</text>
<text x="233.6" y="69.2">C115</text>
<text x="239.4" y="69.2">0.1uF,16V</text>
<text x="171.8" y="75">R45</text>
<text x="171.8" y="76.9">R46</text>
<text x="181.5" y="75">10K,5%</text>
<text x="181.5" y="76.9">10K,5%</text>
<text x="198.8" y="72.3">J13</text>
<text x="233.6" y="73.1">C113</text>
<text x="233.6" y="76.9">C114</text>
<text x="239.4" y="73.1">0.1uF,16V</text>
<text x="239.4" y="76.9">0.1uF,16V</text>
<text x="79.2" y="78.8">CP2102</text>
<text x="171.8" y="78.8">R47</text>
<text x="171.8" y="80.8">R48</text>
<text x="181.5" y="78.8">10K,5%</text>
<text x="181.5" y="80.8">10K,5%</text>
<text x="34.8" y="88.5">USB-MINI-SOCKET</text>
<text x="198.4" y="85.4">DIP-4</text>
<text x="65.7" y="90.4">R27</text>
<text x="73.4" y="90.4">4.7K,5%</text>
<text x="63.7" y="98.1">R26</text>
<text x="71.5" y="98.1">10K,5%</text>
<text x="79.2" y="100.1">D13</text>
<text x="79.2" y="102">REDLED</text>
<text x="81.1" y="131">J6</text>
<text x="181.5" y="131">R19</text>
<text x="191.1" y="131">R20</text>
<text x="200.8" y="131">R28</text>
<text x="210.4" y="131">R29</text>
<text x="220.1" y="131">R30</text>
<text x="181.5" y="132.9">10K,5%</text>
<text x="191.1" y="132.9">10K,5%</text>
<text x="200.8" y="132.9">10K,5%</text>
<text x="210.4" y="132.9">10K,5%</text>
<text x="220.1" y="132.9">10K,5%</text>
<text x="227.8" y="136.7">RE4</text>
<text x="77.2" y="159.9">HEADER 10</text>
<text x="227.8" y="158">TF_Card</text>
</g>
<g font-size="1.7" fill="#004080">
<text x="199.8" y="43.3">1</text>
<text x="199.8" y="45.2">2</text>
<text x="202.7" y="45.2">3</text>
<text x="202.7" y="43.3">4</text>
<text x="85.8" y="58.8" transform="rotate(-90 85.8 58.8)">GND</text>
<text x="87.7" y="58.5" transform="rotate(-90 87.7 58.5)">DTR</text>
<text x="89.6" y="58.6" transform="rotate(-90 89.6 58.6)">DSR</text>
<text x="91.6" y="58.5" transform="rotate(-90 91.6 58.5)">TXD</text>
<text x="93.5" y="58.6" transform="rotate(-90 93.5 58.6)">RXD</text>
<text x="95.4" y="58.5" transform="rotate(-90 95.4 58.5)">RTS</text>
<text x="97.3" y="58.5" transform="rotate(-90 97.3 58.5)">CTS</text>
<text x="99.3" y="57.5" transform="rotate(-90 99.3 57.5)">NC</text>
<text x="199.8" y="54.9">1</text>
<text x="199.8" y="56.8">2</text>
<text x="202.7" y="56.8">3</text>
<text x="202.7" y="54.9">4</text>
<text x="82.1" y="60.7">DCD</text>
<text x="82.1" y="62.6">RI</text>
<text x="82.1" y="64.5">GND</text>
<text x="100.7" y="62.6">NC</text>
<text x="100.7" y="60.7">NC</text>
<text x="100.7" y="64.5">NC</text>
<text x="38.2" y="70.3">SHIELD2</text>
<text x="38.2" y="68.4">SHIELD3</text>
<text x="38.2" y="66.5">SHIELD4</text>
<text x="82.1" y="66.5">D+</text>
<text x="82.1" y="68.4">D-</text>
<text x="82.1" y="70.3">VDD</text>
<text x="100.7" y="68.4">NC</text>
<text x="100.7" y="70.3">NC</text>
<text x="100.7" y="66.5">NC</text>
<text x="38.2" y="72.3">SHIELD1</text>
<text x="82.1" y="72.3">REGIN</text>
<text x="87.7" y="76.2" transform="rotate(-90 87.7 76.2)">BUS</text>
<text x="89.6" y="76.2" transform="rotate(-90 89.6 76.2)">RST</text>
<text x="91.6" y="76.2" transform="rotate(-90 91.6 76.2)">NC</text>
<text x="93.5" y="76.2" transform="rotate(-90 93.5 76.2)">SUSPEND</text>
<text x="95.4" y="76.2" transform="rotate(-90 95.4 76.2)">SUSPEND</text>
<text x="97.3" y="76.2" transform="rotate(-90 97.3 76.2)">NC</text>
<text x="99.3" y="76.2" transform="rotate(-90 99.3 76.2)">NC</text>
<text x="100.7" y="72.3">NC</text>
<text x="197.9" y="76.1">1</text>
<text x="204.6" y="76.1">8</text>
<text x="41.5" y="78">GND</text>
<text x="43.1" y="81.9">D+</text>
<text x="43.5" y="83.8">D-</text>
<text x="43.7" y="80">ID</text>
<text x="197.9" y="78">2</text>
<text x="197.9" y="80">3</text>
<text x="197.9" y="81.9">4</text>
<text x="204.6" y="78">7</text>
<text x="204.6" y="80">6</text>
<text x="204.6" y="81.9">5</text>
<text x="40.7" y="85.8">VBUS</text>
<text x="81.1" y="98.1">A</text>
<text x="86.9" y="98.1">C</text>
<text x="228.7" y="139.8">DATA2</text>
<text x="228.7" y="141.7">CD/DATA3</text>
<text x="228.7" y="143.7">CMD</text>
<text x="228.7" y="145.6">VDD</text>
<text x="228.7" y="147.5">CLK</text>
<text x="228.7" y="149.5">VSS</text>
<text x="228.7" y="151.4">DATA0</text>
<text x="228.7" y="153.3">DATA1</text>
<text x="228.7" y="155.2">CD</text>
</g>
<g font-size="1.4">
<text x="30.9" y="1.4">5</text>
<text x="88.8" y="1.4">4</text>
<text x="146.7" y="1.4">3</text>
<text x="204.6" y="1.4">2</text>
<text x="262.6" y="1.4">1</text>
<text x=".5" y="26.1">D</text>
<text x="292" y="26.1">D</text>
<text x=".5" y="71.9">C</text>
<text x="292" y="71.9">C</text>
<text x=".5" y="117.8">B</text>
<text x="292" y="117.8">B</text>
<text x=".5" y="163.6">A</text>
<text x="292" y="163.6">A</text>
<text x="30.9" y="186.8">5</text>
<text x="88.8" y="186.8">4</text>
<text x="146.7" y="186.8">3</text>
<text x="204.6" y="186.8">2</text>
<text x="262.6" y="186.8">1</text>
</g>
</svg>
